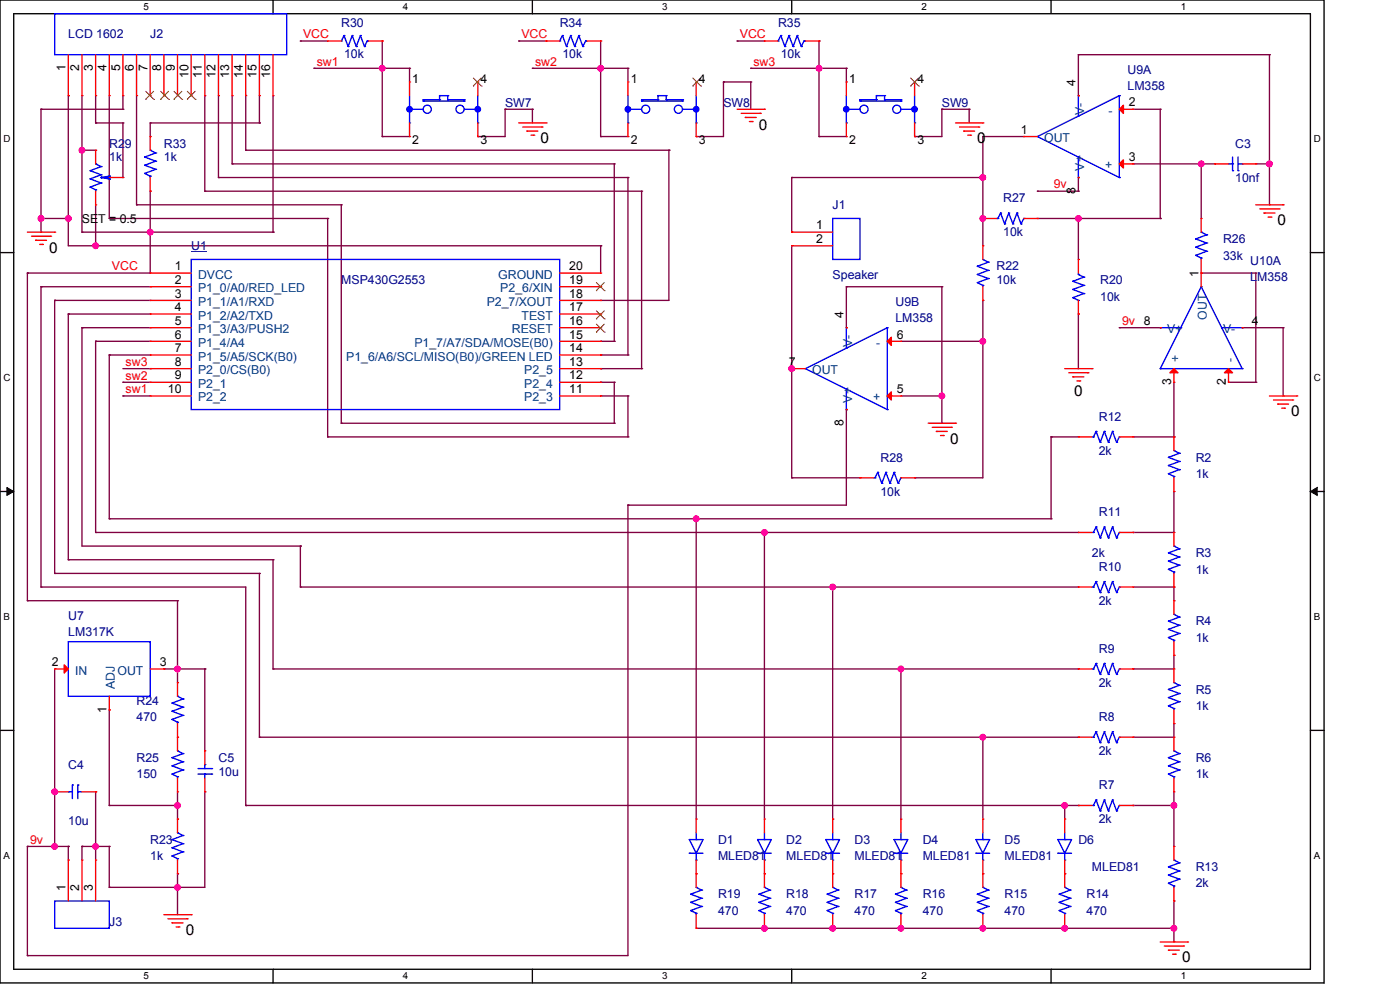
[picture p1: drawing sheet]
<svg xmlns="http://www.w3.org/2000/svg" width="297mm" height="210mm" viewBox="0 0 297 210" stroke-linecap="round" stroke-linejoin="round" font-family="sans-serif">
<path d="M0 0h280.9v208.5h-280.9zM2.9 2.9h275.1v202.7h-275.1z" fill="none" stroke="#000" stroke-width=".29"/>
<g fill="#fff">
<path d="M30.4 .3h1.2v2.3h-1.2z"/>
<path d="M30.4 205.9h1.2v2.3h-1.2z"/>
</g>
<path d="M57.9 0v2.9M57.9 205.6v2.9" fill="none" stroke="#000" stroke-width=".29"/>
<g fill="#fff">
<path d="M85.4 .3h1.2v2.3h-1.2z"/>
<path d="M85.4 205.9h1.2v2.3h-1.2z"/>
</g>
<path d="M112.9 0v2.9M112.9 205.6v2.9" fill="none" stroke="#000" stroke-width=".29"/>
<g fill="#fff">
<path d="M140.4 .3h1.2v2.3h-1.2z"/>
<path d="M140.4 205.9h1.2v2.3h-1.2z"/>
</g>
<path d="M168 0v2.9M168 205.6v2.9" fill="none" stroke="#000" stroke-width=".29"/>
<g fill="#fff">
<path d="M195.5 .3h1.1v2.3h-1.1z"/>
<path d="M195.5 205.9h1.1v2.3h-1.1z"/>
</g>
<path d="M223 0v2.9M223 205.6v2.9" fill="none" stroke="#000" stroke-width=".29"/>
<g fill="#fff">
<path d="M250.5 .3h1.1v2.3h-1.1z"/>
<path d="M250.5 205.9h1.1v2.3h-1.1z"/>
<path d="M.7 28.2h1.5v2.4h-1.5z"/>
<path d="M278.7 28.2h1.5v2.4h-1.5z"/>
<path d="M.7 78.9h1.5v2.3h-1.5z"/>
<path d="M278.7 78.9h1.5v2.3h-1.5z"/>
</g>
<path d="M0 53.6h2.9M278 53.6h2.9" fill="none" stroke="#000" stroke-width=".29"/>
<g fill="#fff">
<path d="M.7 129.6h1.4v2.3h-1.4z"/>
<path d="M278.7 129.6h1.4v2.3h-1.4z"/>
</g>
<path d="M0 104.3h2.9M278 104.3h2.9" fill="none" stroke="#000" stroke-width=".29"/>
<path d="M1.5 103.4l1.4 .9-1.4 .8zM278 104.3l1.4-.9v1.7z" fill="#000" stroke="#000" stroke-width=".21"/>
<g fill="#fff">
<path d="M.7 180.3h1.4v2.3h-1.4z"/>
<path d="M278.7 180.3h1.4v2.3h-1.4z"/>
</g>
<path d="M0 154.9h2.9M278 154.9h2.9" fill="none" stroke="#000" stroke-width=".29"/>
<g fill="none" stroke="#800040" stroke-width=".29">
<path d="M63.7 8.7h.1M63.7 8.7h5.8M66.6 14.5h.1M66.6 14.5h20.3M81.1 14.5h.1M81.1 8.7h.1M81.1 8.7v20.3M86.9 14.5h.1M86.9 14.5v2.9M110 8.7h.1M110 8.7h5.8M112.9 14.5h.1"/>
<path d="M112.9 14.5h20.3M127.4 14.5h.1M127.4 8.7h.1M127.4 8.7v20.3M133.2 14.5h.1M133.2 14.5v2.9M153.5 17.4h.1M153.5 17.4v11.6h-5.8M153.5 17.4h5.8M156.4 8.7h.1M156.4 8.7h5.8M159.3 17.4h.1"/>
<path d="M159.3 14.5h.1M159.3 14.5h20.2M159.3 17.4v5.8M173.7 14.5h.1M173.7 8.7h.1M173.7 8.7v20.3M179.5 14.5h.1M179.5 14.5v2.9M228.8 11.6h.1M228.8 11.6v8.7M228.8 11.6h40.5M269.3 11.6h.1"/>
<path d="M269.3 11.6v31.8M8.7 23.2h.1M8.7 23.2h17.4M8.7 23.2v26M14.5 20.3h.1M14.5 20.3v31.8h112.9M17.4 31.9h.1M17.4 20.3v28.9M17.4 31.9h2.9M20.3 26.1h.1M20.3 20.3v5.8M20.3 26.1h5.8"/>
<path d="M23.2 20.3v26M26.1 26.1h.1M26.1 23.2h.1M26.1 20.3v2.9M26.1 26.1v11.6M29 20.3v23.1M31.9 26.1h.1M31.9 26.1v2.9M31.9 26.1h23.1M43.4 20.3v20.3M46.3 37.7h.1M46.3 20.3v17.4"/>
<path d="M46.3 37.7h86.9M49.2 34.8h.1M49.2 34.8h81.1M49.2 20.3v14.5M52.1 31.9h.1M52.1 20.3v11.6M52.1 31.9h89.8M55 26.1h.1M55 20.3v5.8M57.9 20.3v28.9M81.1 29h.1M81.1 29h5.8"/>
<path d="M101.4 29h.1M107.2 23.2h.1M107.2 23.2v5.8h-5.8M107.2 23.2h5.7M112.9 23.2h.1M112.9 23.2v2.9M127.4 29h.1M127.4 29h5.8M130.3 34.8h.1M130.3 34.8v37.6M133.2 37.7h.1M133.2 37.7v37.6"/>
<path d="M141.9 31.9h.1M141.9 31.9v31.8h-14.5M147.7 29h.1M168 37.7h.1M168 37.7v11.5M168 37.7h40.5M173.7 29h.1M173.7 29h5.8M194 29h.1M199.8 23.2h.1M199.8 23.2v5.8h-5.8M199.8 23.2h5.8"/>
<path d="M205.6 23.2h.1M205.6 23.2v2.9M208.5 37.7h.1M208.5 29h.1M208.5 29v23.1M208.5 29h8.7M228.8 37.7v2.9M240.3 34.8h.1M240.3 34.8h17.4M240.3 23.2h5.8M246.1 23.2h.1M246.1 23.2v23.1"/>
<path d="M254.8 34.8h.1M254.8 34.8v11.5M257.7 34.8h.1M266.4 34.8h2.9M269.3 34.8h.1M5.8 57.9h.1M5.8 57.9v69.5M8.7 46.3h.1M8.7 49.2h.1M8.7 46.3h5.8M14.5 46.3h.1M17.4 49.2h.1"/>
<path d="M17.4 49.2h40.5M20.3 52.1h.1M20.3 43.4v8.7M23.2 46.3h.1M23.2 46.3h46.3M29 43.4h.1M29 43.4h43.4M31.9 49.2h.1M31.9 40.6h.1M31.9 40.6v17.3h-26.1M43.4 40.6h.1M43.4 40.6h92.7"/>
<path d="M57.9 49.2h.1M69.5 46.3h.1M69.5 46.3v46.4M72.4 43.4h.1M72.4 43.4v46.4M127.4 52.1h.1M127.4 52.1v5.8M136.1 40.6h.1M136.1 40.6v37.6M168 52.1h.1M168 49.2h.1M168 52.1v49.3"/>
<path d="M208.5 46.3h.1M220.1 40.6h.1M220.1 46.3h26M220.1 40.6h8.7M228.8 46.3h.1M228.8 40.6h.1M228.8 46.3v8.7M246.1 46.3h.1M254.8 57.9h.1M254.8 57.9h11.6M266.4 57.9h.1M266.4 57.9v23.2"/>
<path d="M269.3 43.4h.1M8.7 60.8h.1M8.7 60.8v63.7M8.7 60.8h23.2M11.6 63.7h.1M11.6 63.7v57.9M11.6 63.7h20.3M14.5 66.6h.1M14.5 66.6v52.1M14.5 66.6h17.4M17.4 69.5h.1M17.4 69.5v46.3h46.3"/>
<path d="M17.4 69.5h14.5M20.3 72.4h.1M20.3 72.4h11.6M20.3 72.4v40.5M23.2 75.3h.1M23.2 75.3v34.7M23.2 75.3h8.7M26.1 78.2h5.8M31.9 78.2h.1M127.4 78.2h.1M127.4 75.3h.1M127.4 72.4h.1"/>
<path d="M127.4 63.7h.1M127.4 72.4h2.9M127.4 75.3h5.8M127.4 78.2h8.7M130.3 72.4h.1M133.2 75.3h.1M136.1 78.2h.1M168 78.2h.1M179.5 60.8h.1M179.5 60.8h20.3M179.5 60.8v8.7M191.1 72.4h17.4"/>
<path d="M199.8 60.8h.1M199.8 60.8v29M208.5 63.7h.1M208.5 72.4h.1M208.5 63.7v37.7h-14.5M228.8 66.6h.1M228.8 66.6v11.6M237.5 69.5h.1M237.5 69.5h8.6M263.5 69.5h8.7M272.2 69.5h.1M272.2 69.5v14.5"/>
<path d="M26.1 81.1h.1M26.1 84h.1M26.1 81.1h5.8M26.1 84h5.8M69.5 92.7h.1M69.5 92.7h63.7M72.4 89.8h.1M72.4 89.8h57.9M127.4 81.1h.1M127.4 84h.1M127.4 81.1h2.9M127.4 84h5.8"/>
<path d="M130.3 89.8h.1M130.3 81.1h.1M130.3 81.1v8.7M133.2 92.7h.1M133.2 84h.1M133.2 84v8.7M179.5 86.9h.1M179.5 86.9v20.3h-46.3M191.1 84h8.7M199.8 84h.1M199.8 89.8h.1M223 92.7h.1"/>
<path d="M223 92.7h5.8M223 92.7v17.3M240.3 92.7h8.7M249 92.7h.1M249 81.1v11.6M260.6 81.1h5.8M266.4 81.1h.1M272.2 84h.1M14.5 118.7h.1M14.5 118.7h43.4M20.3 112.9h.1M20.3 112.9h208.5"/>
<path d="M23.2 110h.1M23.2 110h199.8M57.9 118.7h.1M57.9 118.7v23.2M63.7 115.8h.1M63.7 115.8v8.7M133.2 107.2h.1M133.2 107.2v95.5h-127.4M147.7 110h.1M147.7 110v63.7M162.2 112.9h.1M162.2 112.9v60.8"/>
<path d="M168 101.4h.1M168 101.4h14.4M194 101.4h.1M223 110h.1M240.3 112.9h.1M249 104.3h.1M249 104.3v8.6h-8.7M5.8 127.4h.1M5.8 127.4h31.9M8.7 124.5h.1M8.7 124.5h43.4v46.4M11.6 121.6h.1"/>
<path d="M11.6 121.6h43.4M37.7 127.4h.1M37.7 127.4v17.4M55 121.6h.1M55 121.6v34.8M63.7 124.5h.1M63.7 124.5h165.1M176.6 124.5h.1M176.6 124.5v49.2M240.3 124.5h8.7M249 139h.1M249 124.5h.1"/>
<path d="M249 127.4h.1M249 124.5v2.9M249 139v2.9h-8.7M11.6 141.9v37.6M23.2 150.6h.1M23.2 150.6v20.3M34.8 141.9h.1M34.8 141.9h8.6M37.7 141.9h.1M43.4 141.9h.1M43.4 141.9v17.4M55 156.4h.1"/>
<path d="M55 156.4h173.8M57.9 141.9h.1M57.9 141.9h170.9M191.1 141.9h.1M191.1 141.9v31.8M208.5 156.4h.1M208.5 156.4v17.3M228.8 156.4h.1M228.8 141.9h.1M240.3 141.9h.1M240.3 156.4h.1M249 153.5h.1"/>
<path d="M249 153.5v2.9h-8.7M5.8 179.5h.1M5.8 179.5v23.2M5.8 179.5h8.7M11.6 168h.1M11.6 179.5h.1M14.5 179.5h.1M14.5 179.5v2.9M17.4 179.5h.1M17.4 179.5v2.9M17.4 179.5h5.8M20.3 179.5h.1"/>
<path d="M20.3 168h.1M20.3 168v14.4M23.2 170.9h.1M23.2 179.5h.1M23.2 170.9h14.5M23.2 179.5v8.7M37.7 170.9h.1M37.7 173.7h.1M37.7 168v5.7M43.4 168h.1M43.4 168v20.2h-20.2M52.1 170.9h.1"/>
<path d="M52.1 170.9h176.7M176.6 173.7h.1M225.9 170.9h.1M225.9 170.9v2.8M228.8 170.9h.1M240.3 170.9h.1M240.3 170.9h8.7M249 170.9h.1M249 168v11.5M23.2 188.2h.1M37.7 188.2h.1M37.7 185.3h.1"/>
<path d="M37.7 185.3v8.7M147.7 196.9h101.3M162.2 196.9h.1M176.6 196.9h.1M191.1 196.9h.1M208.5 196.9h.1M225.9 196.9h.1M249 191.1h.1M249 196.9h.1M249 199.8h.1M249 191.1v8.7M5.8 202.7h.1"/>
</g>
<g fill="#f0f" stroke="#f0f" stroke-width=".29">
<circle cx="249" cy="170.9" r=".58"/>
<circle cx="191.1" cy="141.9" r=".58"/>
<circle cx="162.2" cy="112.9" r=".58"/>
<circle cx="254.8" cy="34.8" r=".57"/>
<circle cx="269.3" cy="34.8" r=".57"/>
<circle cx="208.5" cy="72.4" r=".57"/>
<circle cx="168" cy="78.2" r=".57"/>
<circle cx="37.7" cy="141.9" r=".58"/>
<circle cx="11.6" cy="168" r=".58"/>
<circle cx="147.7" cy="110" r=".58"/>
<circle cx="208.5" cy="156.4" r=".57"/>
<circle cx="199.8" cy="84" r=".58"/>
<circle cx="31.9" cy="49.2" r=".57"/>
<circle cx="14.5" cy="46.3" r=".57"/>
<circle cx="17.4" cy="31.9" r=".58"/>
<circle cx="20.3" cy="52.1" r=".57"/>
<circle cx="8.7" cy="46.3" r=".58"/>
<circle cx="228.8" cy="46.3" r=".58"/>
<circle cx="162.2" cy="196.9" r=".58"/>
<circle cx="176.6" cy="196.9" r=".58"/>
<circle cx="191.1" cy="196.9" r=".58"/>
<circle cx="208.5" cy="196.9" r=".57"/>
<circle cx="225.9" cy="196.9" r=".58"/>
<circle cx="249" cy="196.9" r=".58"/>
<circle cx="176.6" cy="124.5" r=".58"/>
<circle cx="37.7" cy="170.9" r=".58"/>
<circle cx="37.7" cy="188.2" r=".57"/>
<circle cx="81.1" cy="14.5" r=".57"/>
<circle cx="127.4" cy="14.5" r=".57"/>
<circle cx="208.5" cy="37.7" r=".57"/>
<circle cx="208.5" cy="46.3" r=".57"/>
<circle cx="173.7" cy="14.5" r=".57"/>
<circle cx="20.3" cy="179.5" r=".57"/>
<circle cx="225.9" cy="170.9" r=".58"/>
<circle cx="11.6" cy="179.5" r=".57"/>
</g>
<g fill="none" stroke="#f00" stroke-width=".29">
<path d="M14.5 11.6v8.7M17.4 11.6v8.7M20.3 11.6v8.7M23.2 11.6v8.7M26.1 11.6v8.7M29 11.6v8.7M31.9 11.6v8.7M34.8 11.6v8.7M37.7 11.6v8.7M40.6 11.6v8.7M43.4 11.6v8.7M46.3 11.6v8.7"/>
<path d="M49.2 11.6v8.7M52.1 11.6v8.7M55 11.6v8.7M57.9 11.6v8.7M69.5 8.7h.1M69.5 8.7h2.9M78.2 8.7h2.9M81.1 8.7h.1M86.9 17.4h.1M86.9 17.4v2.9M101.4 17.4h.1M101.4 17.4v2.9"/>
<path d="M115.8 8.7h.1M115.8 8.7h2.9M124.5 8.7h2.9M127.4 8.7h.1M133.2 17.4h.1M133.2 17.4v2.9M147.7 17.4h.1M147.7 17.4v2.9M162.2 8.7h.1M162.2 8.7h2.9M170.9 8.7h2.8M173.7 8.7h.1"/>
<path d="M179.5 17.4h.1M179.5 17.4v2.9M194 17.4h.1M194 17.4v2.9M14.5 20.3h.1M17.4 20.3h.1M20.3 31.9h.1M20.3 20.3h.1M20.3 31.9v2.9M23.2 20.3h.1M23.2 37.7h2.9M26.1 37.7h.1"/>
<path d="M26.1 20.3h.1M29 20.3h.1M31.9 29h.1M31.9 20.3h.1M31.9 29v2.9M31.9 37.7v2.9M34.8 20.3h.1M37.7 20.3h.1M40.6 20.3h.1M43.4 20.3h.1M46.3 20.3h.1M49.2 20.3h.1"/>
<path d="M52.1 20.3h.1M55 20.3h.1M57.9 20.3h.1M86.9 29h.1M86.9 26.1v2.9M101.4 29h.1M101.4 26.1v2.9M110 26.1h5.8M110.9 26.9h4.1M111.8 27.8h.1M111.8 27.8h2.3M112.6 28.7h.6"/>
<path d="M113.2 28.7h.1M115 26.9h.1M115.8 26.1h.1M133.2 29h.1M133.2 26.1v2.9M147.7 29h.1M147.7 26.1v2.9M156.4 23.2h5.8M157.2 24h4.1M158.1 24.9h.1M158.1 24.9h2.3M159 25.8h.6"/>
<path d="M159.6 25.8h.1M161.3 24h.1M162.2 23.2h.1M179.5 29h.1M179.5 26.1v2.9M194 29h.1M194 26.1v2.9M202.7 26.1h5.8M203.6 26.9h4M204.4 27.8h.1M204.4 27.8h2.4M205.3 28.7h.6"/>
<path d="M205.9 28.7h.1M207.6 26.9h.1M208.5 26.1h.1M217.2 29h.1M217.2 29h2.9M228.8 37.7h.1M228.8 20.3h.1M237.5 23.2h2.8M237.5 34.8h2.8M240.3 34.8h.1M240.3 23.2h.1M257.7 34.8h.1"/>
<path d="M257.7 34.8h2.9M263.5 34.8h2.9M266.4 34.8h.1M5.8 49.2h5.8M6.7 50.1h4M7.5 51h.1M7.5 51h2.4M8.4 51.8h.6M9 51.8h.1M10.7 50.1h.1M11.6 49.2h.1M20.3 43.4h.1"/>
<path d="M20.3 40.6v2.8M31.9 40.6h.1M31.9 57.9h.1M31.9 57.9h8.7M118.7 57.9h8.7M127.4 57.9h.1M168 49.2h.1M168 52.1h.1M168 49.2h8.6M168 52.1h8.6M208.5 52.1h.1M208.5 46.3h.1"/>
<path d="M208.5 52.1v2.9M208.5 46.3h2.9M217.2 46.3h2.9M220.1 46.3h.1M228.8 55h.1M228.8 55v2.9M254.8 57.9h.1M254.8 46.3h.1M254.8 46.3v2.9M254.8 55v5.8M266.4 43.4h5.8M267.3 44.3h4"/>
<path d="M268.1 45.2h.1M268.1 45.2h2.4M269 46.1h.6M269.6 46.1h.1M271.3 44.3h.1M272.2 43.4h.1M31.9 60.8h.1M31.9 63.7h.1M31.9 66.6h.1M31.9 69.5h.1M31.9 72.4h.1M31.9 75.3h.1"/>
<path d="M31.9 78.2h.1M31.9 78.2h8.7M31.9 60.8h8.7M31.9 63.7h8.7M31.9 66.6h8.7M31.9 69.5h8.7M31.9 72.4h8.7M31.9 75.3h8.7M118.7 78.2h8.7M118.7 60.8h8.7M118.7 63.7h8.7M118.7 66.6h8.7"/>
<path d="M118.7 69.5h8.7M118.7 72.4h8.7M118.7 75.3h8.7M127.4 78.2h.1M127.4 75.3h.1M127.4 72.4h.1M127.4 69.5h.1M127.4 66.6h.1M127.4 63.7h.1M127.4 60.8h.1M168 78.2h.1M168 78.2h2.9"/>
<path d="M179.5 69.5h.1M188.2 72.4h2.9M191.1 72.4h.1M208.5 63.7h.1M208.5 60.8v2.9M225.9 78.2h5.8M226.7 79.1h4.1M227.6 79.9h.1M227.6 79.9h2.3M228.8 66.6h.1M228.8 63.7v2.9M230.8 79.1h.1"/>
<path d="M231.7 78.2h.1M246.1 69.5h.1M249 78.2v2.9M260.6 78.2v2.9M263.5 69.5h.1M31.9 81.1h.1M31.9 84h.1M31.9 84h8.7M31.9 81.1h8.7M118.7 84h8.7M118.7 81.1h8.7M127.4 84h.1"/>
<path d="M127.4 81.1h.1M179.5 86.9h.1M188.2 84h2.9M191.1 84h.1M196.9 89.8h5.8M197.8 90.6h4M198.6 91.5h.1M198.6 91.5h2.4M199.5 92.4h.6M200.1 92.4h.1M201.8 90.6h.1M202.7 89.8h.1"/>
<path d="M228.5 80.8h.6M228.8 92.7h.1M228.8 92.7h2.9M229.1 80.8h.1M237.5 92.7h2.8M240.3 92.7h.1M249 81.1h.1M249 92.7h.1M249 92.7v2.9M260.6 81.1h.1M269.3 84h5.8M270.2 84.9h4"/>
<path d="M271 85.7h.1M271 85.7h2.4M271.9 86.6h.6M272.5 86.6h.1M274.2 84.9h.1M275.1 84h.1M182.4 101.4h.1M182.4 101.4h2.9M191.1 101.4h2.9M194 101.4h.1M228.8 112.9h.1M228.8 112.9h2.9"/>
<path d="M237.5 112.9h2.8M240.3 112.9h.1M249 104.3h.1M249 112.9h.1M249 101.4v2.9M249 112.9v2.9M228.8 124.5h.1M228.8 124.5h2.9M237.5 124.5h2.8M240.3 124.5h.1M249 127.4h.1M249 139h.1"/>
<path d="M249 124.5h.1M249 121.6v2.9M249 127.4v2.9M249 136.1v2.9M11.6 141.9h.1M11.6 141.9h2.9M23.2 150.6h.1M23.2 147.7v2.9M31.9 141.9h2.9M34.8 141.9h.1M37.7 144.8h.1M37.7 156.4h.1"/>
<path d="M37.7 144.8v2.9M37.7 153.5v5.8M43.4 159.3h.1M43.4 159.3v2.9M228.8 156.4h.1M228.8 141.9h.1M228.8 156.4h2.9M228.8 141.9h2.9M237.5 156.4h2.8M237.5 141.9h2.8M240.3 156.4h.1M240.3 141.9h.1"/>
<path d="M249 141.9h.1M249 153.5h.1M249 156.4h.1M249 141.9v2.9M249 150.6v2.9M249 156.4v2.9M11.6 168h.1M11.6 168h2.9M17.4 168h2.9M20.3 168h.1M37.7 173.7h.1M37.7 168h.1"/>
<path d="M37.7 165.1v2.9M37.7 173.7v2.9M43.4 168h.1M43.4 165.1v2.9M147.7 173.7h.1M147.7 173.7v2.9M162.2 173.7h.1M162.2 173.7v2.9M176.6 173.7h.1M176.6 173.7v2.9M191.1 173.7h.1M191.1 173.7v2.9"/>
<path d="M208.5 173.7h.1M208.5 173.7v2.9M225.9 173.7h.1M225.9 173.7v2.9M228.8 170.9h.1M228.8 170.9h2.9M237.5 170.9h2.8M240.3 170.9h.1M249 179.5h.1M249 168h.1M249 165.1v2.9M249 179.5v2.9"/>
<path d="M14.5 182.4h.1M14.5 182.4v8.7M17.4 182.4h.1M17.4 182.4v8.7M20.3 182.4h.1M20.3 182.4v8.7M34.8 194h5.8M35.6 194.9h4.1M36.5 195.8h.1M36.5 195.8h2.3M37.4 196.6h.6M37.7 185.3h.1"/>
<path d="M37.7 182.4v2.9M38 196.6h.1M39.7 194.9h.1M40.6 194h.1M147.7 185.3h.1M147.7 196.9h.1M147.7 182.4v5.8M147.7 194v2.9M162.2 185.3h.1M162.2 196.9h.1M162.2 182.4v5.8M162.2 194v2.9"/>
<path d="M176.6 185.3h.1M176.6 196.9h.1M176.6 182.4v5.8M176.6 194v2.9M191.1 185.3h.1M191.1 196.9h.1M191.1 182.4v5.8M191.1 194v2.9M208.5 185.3h.1M208.5 196.9h.1M208.5 182.4v5.8M208.5 194v2.9"/>
<path d="M225.9 185.3h.1M225.9 196.9h.1M225.9 182.4v5.8M225.9 194v2.9M246.1 199.8h5.8M249 191.1h.1M249 188.2v2.9M251.9 199.8h.1M247 200.7h4.1M247.9 201.5h.1M247.9 201.5h2.3M248.8 202.4h.5"/>
<path d="M249.3 202.4h.1M251.1 200.7h.1"/>
</g>
<g fill="none" stroke="#00f" stroke-width=".29">
<path d="M11.6 2.9h49.2v8.7h-49.2zM72.4 8.7h.1M73 7.5h.1M73 7.5l.9 2.4M73 7.5l-.6 1.2M73.9 9.9h.1M74.7 7.5h.1M74.7 7.5l.9 2.4M74.7 7.5l-.8 2.4M75.6 9.9h.1M76.5 7.5h.1M76.5 7.5l.8 2.4"/>
<path d="M76.5 7.5l-.9 2.4M77.3 9.9h.1M77.9 8.7h.1M77.9 8.7h.3M77.9 8.7l-.6 1.2M118.7 8.7h.1M119.3 7.5h.1M119.3 7.5l.9 2.4M119.3 7.5l-.6 1.2M120.2 9.9h.1M121.1 7.5h.1M121.1 7.5l.8 2.4"/>
<path d="M121.1 7.5l-.9 2.4M121.9 9.9h.1M122.8 7.5h.1M122.8 7.5l.9 2.4M122.8 7.5l-.9 2.4M123.7 9.9h.1M124.2 8.7h.1M124.2 8.7h.3M124.2 8.7l-.5 1.2M165.1 8.7h.1M165.6 7.5h.1M165.6 7.5l.9 2.4"/>
<path d="M165.6 7.5l-.5 1.2M166.5 9.9h.1M167.4 7.5h.1M167.4 7.5l.9 2.4M167.4 7.5l-.9 2.4M168.3 9.9h.1M169.1 7.5h.1M169.1 7.5l.9 2.4M169.1 7.5l-.8 2.4M170 9.9h.1M170.6 8.7h.1M170.6 8.7l-.6 1.2"/>
<path d="M170.6 8.7h.3M19.1 36.2h.1M19.1 38h.1M19.1 39.7h.1M19.1 36.2l2.3 .9M19.1 38l2.3 .8M19.1 39.7l1.2 .6M20.3 34.8h.1M20.3 34.8l1.1 .5M21.4 38.8h.1M21.4 37.1h.1M21.4 35.3h.1"/>
<path d="M21.4 37.7h.1M21.4 38.8l-2.3 .9M21.4 37.1l-2.3 .9M21.4 35.3l-2.3 .9M21.4 37.7l1.8 .3M21.4 37.7h1.8M23.2 38h.1M23.2 37.4h.1M23.2 37.4l-1.8 .3M23.2 37.4v.6M30.7 36.8h.1M30.7 35.1h.1"/>
<path d="M30.7 33.3h.1M30.7 36.8l1.2 .6M30.7 35.1l2.3 .8M30.7 33.3l2.3 .9M31.9 31.9h.1M31.9 37.4h.1M31.9 31.9l1.1 .5M31.9 37.4v.3M33 35.9h.1M33 34.2h.1M33 32.4h.1M33 35.9l-2.3 .9"/>
<path d="M33 34.2l-2.3 .9M33 32.4l-2.3 .9M86.9 23.2h.1M86.9 26.1h.1M86.9 23.2h2.9M86.9 20.3v5.8M89.8 21.2h.1M89.8 21.4h.1M89.8 21.4h8.7M89.8 21.2h3.4M89.8 21.2v.2M93.2 20.3h.1"/>
<path d="M93.2 21.2h.1M93.2 20.3h1.8M93.2 20.3v.9M95 21.2h.1M95 20.3h.1M95 21.2h3.5M95 20.3v.9M98.5 21.4h.1M98.5 21.2h.1M98.5 23.2h2.9M98.5 21.2v.2M101.4 23.2h.1"/>
<path d="M101.4 26.1h.1M101.4 20.3v5.8M133.2 23.2h.1M133.2 26.1h.1M133.2 23.2h2.9M133.2 20.3v5.8M136.1 21.2h.1M136.1 21.4h.1M136.1 21.4h8.7M136.1 21.2h3.5M136.1 21.2v.2M139.6 20.3h.1"/>
<path d="M139.6 21.2h.1M139.6 20.3h1.7M139.6 20.3v.9M141.3 21.2h.1M141.3 20.3h.1M141.3 21.2h3.5M141.3 20.3v.9M144.8 21.4h.1M144.8 21.2h.1M144.8 23.2h2.9M144.8 21.2v.2M147.7 23.2h.1"/>
<path d="M147.7 26.1h.1M147.7 20.3v5.8M179.5 23.2h.1M179.5 26.1h.1M179.5 23.2h2.9M179.5 20.3v5.8M182.4 21.2h.1M182.4 21.4h.1M182.4 21.4h8.7M182.4 21.2h3.5M182.4 21.2v.2M185.9 20.3h.1"/>
<path d="M185.9 21.2h.1M185.9 20.3h1.8M185.9 20.3v.9M187.7 21.2h.1M187.7 20.3h.1M187.7 21.2h3.4M187.7 20.3v.9M191.1 21.4h.1M191.1 21.2h.1M191.1 21.2v.2M191.1 23.2h2.9M194 23.2h.1"/>
<path d="M194 26.1h.1M194 20.3v5.8M220.1 29h.1M220.1 29l17.4 8.7M228.8 33.3h.1M228.8 24.6h.1M228.8 37.7h.1M228.8 20.3h.1M228.8 20.3v4.3M228.8 33.3v4.4M237.5 37.7h.1M237.5 20.3h.1"/>
<path d="M237.5 20.3l-17.4 8.7M237.5 20.3v17.4M260.6 34.8h.9M261.5 36.2h.1M261.5 34.8h.1M261.5 33.3v2.9M262.6 36.2h.1M262.6 33.3v2.9M262.6 34.8h.9M263.5 34.8h.1M20.3 40.3h.1M20.3 40.3v.3"/>
<path d="M40.6 55h78.1v31.9h-78.1zM176.6 46.3h5.8v8.7h-5.8zM207.3 60h.1M207.3 58.2h.1M207.3 56.5h.1M207.3 60l1.2 .5M207.3 58.2l2.4 .9M207.3 56.5l2.4 .9M208.5 55h.1M208.5 55l1.2 .6M209.7 59.1h.1M209.7 57.4h.1"/>
<path d="M209.7 55.6h.1M209.7 59.1l-2.4 .9M209.7 57.4l-2.4 .8M209.7 55.6l-2.4 .9M211.4 46.3h.3M211.7 46.3h.1M212.3 45.2h.1M212.3 45.2l-.6 1.1M212.3 45.2l.8 2.3M213.1 47.5h.1M214 45.2h.1M214 45.2l-.9 2.3"/>
<path d="M214 45.2l.9 2.3M214.9 47.5h.1M215.7 45.2h.1M215.7 45.2l-.8 2.3M215.7 45.2l.9 2.3M216.6 47.5h.1M217.2 46.3h.1M217.2 46.3l-.6 1.2M227.6 59.7h.1M227.6 59.7l2.3 .8M228.8 58.2h.1M228.8 58.2l1.1 .6"/>
<path d="M228.8 57.9v.3M229.9 58.8h.1M229.9 58.8l-2.3 .9M253.7 54.2h.1M253.7 52.4h.1M253.7 50.7h.1M253.7 54.2l1.1 .5M253.7 52.4l2.3 .9M253.7 50.7l2.3 .9M254.8 49.2h.1M254.8 54.7h.1M254.8 49.2l1.2 .6"/>
<path d="M254.8 54.7v.3M256 53.3h.1M256 51.6h.1M256 49.8h.1M256 53.3l-2.3 .9M256 51.6l-2.3 .8M256 49.8l-2.3 .9M170.9 78.2h.1M170.9 78.2l17.3 8.7M179.5 73.9h.1M179.5 69.5h.1M179.5 69.5v4.4"/>
<path d="M188.2 69.5h.1M188.2 69.5l-17.3 8.7M188.2 69.5v17.4M208.5 60.5h.1M208.5 60.5v.3M227.6 61.4h.1M227.6 63.1h.1M227.6 61.4l2.3 .9M227.6 63.1l1.2 .6M228.8 63.7h.1M229.9 60.5h.1M229.9 62.3h.1"/>
<path d="M229.9 60.5l-2.3 .9M229.9 62.3l-2.3 .8M246.1 78.2h.1M246.1 69.5h.1M246.1 69.5h4.4M246.1 78.2h17.4M250.5 69.5h.1M254.8 60.8h.1M254.8 60.8l8.7 17.4M254.8 60.8l-8.7 17.4M259.2 69.5h.1M259.2 69.5h4.3"/>
<path d="M263.5 78.2h.1M263.5 69.5h.1M179.5 82.5h.1M179.5 86.9h.1M179.5 82.5v4.4M188.2 86.9h.1M231.7 92.7h.3M232 92.7h.1M232.5 91.5h.1M232.5 91.5l-.5 1.2M232.5 91.5l.9 2.3M233.4 93.8h.1"/>
<path d="M234.3 91.5h.1M234.3 91.5l-.9 2.3M234.3 91.5l.8 2.3M235.1 93.8h.1M236 91.5h.1M236 91.5l-.9 2.3M236 91.5l.9 2.3M236.9 93.8h.1M237.5 92.7h.1M237.5 92.7l-.6 1.1M247.9 98.8h.1M247.9 97h.1"/>
<path d="M247.9 98.8l2.3 .8M247.9 97l2.3 .9M249 95.6h.1M249 95.6l1.2 .5M250.2 99.6h.1M250.2 97.9h.1M250.2 96.1h.1M250.2 99.6l-2.3 .9M250.2 97.9l-2.3 .9M250.2 96.1l-2.3 .9M185.3 101.4h.3M185.6 101.4h.1"/>
<path d="M186.2 100.2h.1M186.2 100.2l-.6 1.2M186.2 100.2l.9 2.3M187.1 102.5h.1M187.9 100.2h.1M187.9 100.2l-.8 2.3M187.9 100.2l.9 2.3M188.8 102.5h.1M189.7 100.2h.1M189.7 100.2l-.9 2.3M189.7 100.2l.8 2.3M190.5 102.5h.1"/>
<path d="M191.1 101.4h.1M191.1 101.4l-.6 1.1M231.7 112.9h.3M232 112.9h.1M232.5 111.8h.1M232.5 111.8l-.5 1.1M232.5 111.8l.9 2.3M233.4 114.1h.1M234.3 111.8h.1M234.3 111.8l-.9 2.3M234.3 111.8l.8 2.3M235.1 114.1h.1"/>
<path d="M236 111.8h.1M236 111.8l-.9 2.3M236 111.8l.9 2.3M236.9 114.1h.1M237.5 112.9h.1M237.5 112.9l-.6 1.2M247.9 100.5h.1M247.9 119h.1M247.9 117.3h.1M247.9 100.5l1.1 .6M247.9 119l2.3 .9M247.9 117.3l2.3 .9"/>
<path d="M249 101.1h.1M249 115.8h.1M249 101.1v.3M249 115.8l1.2 .6M250.2 119.9h.1M250.2 118.2h.1M250.2 116.4h.1M250.2 119.9l-2.3 .9M250.2 118.2l-2.3 .8M250.2 116.4l-2.3 .9M14.5 136.1h17.4v11.6h-17.4zM231.7 124.5h.3"/>
<path d="M232 124.5h.1M232.5 123.4h.1M232.5 123.4l-.5 1.1M232.5 123.4l.9 2.3M233.4 125.7h.1M234.3 123.4h.1M234.3 123.4l-.9 2.3M234.3 123.4l.8 2.3M235.1 125.7h.1M236 123.4h.1M236 123.4l-.9 2.3M236 123.4l.9 2.3"/>
<path d="M236.9 125.7h.1M237.5 124.5h.1M237.5 124.5l-.6 1.2M247.9 135.2h.1M247.9 133.5h.1M247.9 131.8h.1M247.9 120.8h.1M247.9 135.2l1.1 .6M247.9 133.5l2.3 .9M247.9 131.8l2.3 .8M247.9 120.8l1.1 .5M249 130.3h.1"/>
<path d="M249 135.8h.1M249 121.3h.1M249 130.3l1.2 .6M249 121.3v.3M249 135.8v.3M250.2 134.4h.1M250.2 132.6h.1M250.2 130.9h.1M250.2 134.4l-2.3 .8M250.2 132.6l-2.3 .9M250.2 130.9l-2.3 .9M36.5 152.6h.1"/>
<path d="M36.5 150.9h.1M36.5 149.1h.1M36.5 152.6l1.2 .6M36.5 150.9l2.3 .8M36.5 149.1l2.3 .9M37.7 147.7h.1M37.7 153.2h.1M37.7 159.3h.1M37.7 153.2v.3M37.7 147.7l1.1 .6M37.7 159.3l1.1 .6M38.8 151.7h.1"/>
<path d="M38.8 150h.1M38.8 148.3h.1M38.8 159.9h.1M38.8 151.7l-2.3 .9M38.8 150l-2.3 .9M38.8 148.3l-2.3 .8M38.8 159.9l-2.3 .8M231.7 156.4h.3M231.7 141.9h.3M232 156.4h.1M232 141.9h.1M232.5 155.2h.1"/>
<path d="M232.5 140.7h.1M232.5 155.2l-.5 1.2M232.5 155.2l.9 2.3M232.5 140.7l-.5 1.2M232.5 140.7l.9 2.4M233.4 157.5h.1M233.4 143.1h.1M234.3 155.2h.1M234.3 140.7h.1M234.3 155.2l-.9 2.3M234.3 155.2l.8 2.3M234.3 140.7l-.9 2.4"/>
<path d="M234.3 140.7l.8 2.4M235.1 157.5h.1M235.1 143.1h.1M236 155.2h.1M236 140.7h.1M236 155.2l-.9 2.3M236 155.2l.9 2.3M236 140.7l-.9 2.4M236 140.7l.9 2.4M236.9 157.5h.1M236.9 143.1h.1M237.5 156.4h.1"/>
<path d="M237.5 141.9h.1M237.5 156.4l-.6 1.1M237.5 141.9l-.6 1.2M247.9 149.7h.1M247.9 148h.1M247.9 146.2h.1M247.9 149.7l1.1 .6M247.9 148l2.3 .8M247.9 146.2l2.3 .9M249 144.8h.1M249 150.3h.1M249 159.3h.1"/>
<path d="M249 150.3v.3M249 144.8l1.2 .6M249 159.3l1.2 .6M250.2 148.8h.1M250.2 147.1h.1M250.2 145.4h.1M250.2 159.9h.1M250.2 148.8l-2.3 .9M250.2 147.1l-2.3 .9M250.2 145.4l-2.3 .8M250.2 159.9l-2.3 .8M14.5 168h.1"/>
<path d="M14.5 168h.9M15.4 166.5h.1M15.4 166.5v2.9M16.5 166.5h.1M16.5 168h.1M16.5 166.5v2.9M16.5 168h.9M36.5 179.8h.1M36.5 178.1h.1M36.5 164.2h.1M36.5 162.5h.1M36.5 160.7h.1"/>
<path d="M36.5 179.8l2.3 .9M36.5 178.1l2.3 .9M36.5 164.2l1.2 .6M36.5 162.5l2.3 .8M36.5 160.7l2.3 .9M37.7 176.6h.1M37.7 164.8h.1M37.7 176.6l1.1 .6M37.7 164.8v.3M38.8 179h.1M38.8 177.2h.1M38.8 163.3h.1"/>
<path d="M38.8 161.6h.1M38.8 179l-2.3 .8M38.8 177.2l-2.3 .9M38.8 163.3l-2.3 .9M38.8 161.6l-2.3 .9M42 164.2h2.9M42 163h2.9M43.4 162.2h.1M43.4 164.2h.1M43.4 162.2v.8M43.4 164.2v.9M44.9 164.2h.1"/>
<path d="M44.9 163h.1M146.2 178.1h.1M146.2 178.1h2.9l-1.4 2.9zM147.7 178.1h.1M147.7 176.6v1.5M160.7 178.1h.1M160.7 178.1h2.9l-1.4 2.9zM162.2 178.1h.1M162.2 176.6v1.5M175.2 178.1h.1M175.2 178.1h2.9l-1.5 2.9zM176.6 178.1h.1"/>
<path d="M176.6 176.6v1.5M189.7 178.1h.1M189.7 178.1h2.9l-1.5 2.9zM191.1 178.1h.1M191.1 176.6v1.5M207.1 178.1h.1M207.1 178.1h2.8l-1.4 2.9zM208.5 178.1h.1M208.5 176.6v1.5M224.4 178.1h.1M224.4 178.1h2.9l-1.4 2.9zM225.9 178.1h.1"/>
<path d="M225.9 176.6v1.5M231.7 170.9h.3M232 170.9h.1M232.5 169.7h.1M232.5 169.7l-.5 1.2M232.5 169.7l.9 2.3M233.4 172h.1M234.3 169.7h.1M234.3 169.7l-.9 2.3M234.3 169.7l.8 2.3M235.1 172h.1M236 169.7h.1"/>
<path d="M236 169.7l-.9 2.3M236 169.7l.9 2.3M236.9 172h.1M237.5 170.9h.1M237.5 170.9l-.6 1.1M247.9 164.2h.1M247.9 162.5h.1M247.9 160.7h.1M247.9 164.2l1.1 .6M247.9 162.5l2.3 .8M247.9 160.7l2.3 .9M249 164.8h.1"/>
<path d="M249 164.8v.3M250.2 163.3h.1M250.2 161.6h.1M250.2 163.3l-2.3 .9M250.2 161.6l-2.3 .9M11.6 191.1h11.6v5.8h-11.6zM36.5 181.6h.1M36.5 181.6l1.2 .5M37.7 182.1h.1M37.7 182.1v.3M38.8 180.7h.1M38.8 180.7l-2.3 .9"/>
<path d="M146.2 181h.1M146.2 181h2.9M146.5 193.2h.1M146.5 191.4h.1M146.5 189.7h.1M146.5 193.2l1.2 .5M146.5 191.4l2.3 .9M146.5 189.7l2.3 .8M147.7 188.2h.1M147.7 193.7h.1M147.7 182.4h.1M147.7 188.2l1.1 .6"/>
<path d="M147.7 181v1.4M147.7 193.7v.3M148.8 192.3h.1M148.8 190.5h.1M148.8 188.8h.1M148.8 192.3l-2.3 .9M148.8 190.5l-2.3 .9M148.8 188.8l-2.3 .9M160.7 181h.1M160.7 181h2.9M161 193.2h.1M161 191.4h.1"/>
<path d="M161 189.7h.1M161 193.2l1.2 .5M161 191.4l2.3 .9M161 189.7l2.3 .8M162.2 182.4h.1M162.2 188.2h.1M162.2 193.7h.1M162.2 181v1.4M162.2 193.7v.3M162.2 188.2l1.1 .6M163.3 192.3h.1M163.3 190.5h.1"/>
<path d="M163.3 188.8h.1M163.3 192.3l-2.3 .9M163.3 190.5l-2.3 .9M163.3 188.8l-2.3 .9M175.2 181h.1M175.2 181h2.9M175.5 193.2h.1M175.5 191.4h.1M175.5 189.7h.1M175.5 193.2l1.1 .5M175.5 191.4l2.3 .9M175.5 189.7l2.3 .8"/>
<path d="M176.6 182.4h.1M176.6 188.2h.1M176.6 193.7h.1M176.6 181v1.4M176.6 193.7v.3M176.6 188.2l1.2 .6M177.8 192.3h.1M177.8 190.5h.1M177.8 188.8h.1M177.8 192.3l-2.3 .9M177.8 190.5l-2.3 .9M177.8 188.8l-2.3 .9"/>
<path d="M189.7 181h.1M189.7 181h2.9M190 193.2h.1M190 191.4h.1M190 189.7h.1M190 193.2l1.1 .5M190 191.4l2.3 .9M190 189.7l2.3 .8M191.1 188.2h.1M191.1 193.7h.1M191.1 182.4h.1M191.1 181v1.4"/>
<path d="M191.1 193.7v.3M191.1 188.2l1.2 .6M192.3 192.3h.1M192.3 190.5h.1M192.3 188.8h.1M192.3 192.3l-2.3 .9M192.3 190.5l-2.3 .9M192.3 188.8l-2.3 .9M207.1 181h.1M207.1 181h2.8M207.3 193.2h.1M207.3 191.4h.1"/>
<path d="M207.3 189.7h.1M207.3 193.2l1.2 .5M207.3 191.4l2.4 .9M207.3 189.7l2.4 .8M208.5 182.4h.1M208.5 188.2h.1M208.5 193.7h.1M208.5 181v1.4M208.5 193.7v.3M208.5 188.2l1.2 .6M209.7 192.3h.1M209.7 190.5h.1"/>
<path d="M209.7 188.8h.1M209.7 192.3l-2.4 .9M209.7 190.5l-2.4 .9M209.7 188.8l-2.4 .9M224.4 181h.1M224.4 181h2.9M224.7 193.2h.1M224.7 191.4h.1M224.7 189.7h.1M224.7 193.2l1.2 .5M224.7 191.4l2.3 .9M224.7 189.7l2.3 .8"/>
<path d="M225.9 188.2h.1M225.9 193.7h.1M225.9 182.4h.1M225.9 188.2l1.1 .6M225.9 181v1.4M225.9 193.7v.3M227 192.3h.1M227 190.5h.1M227 188.8h.1M227 192.3l-2.3 .9M227 190.5l-2.3 .9M227 188.8l-2.3 .9"/>
<path d="M247.9 187.4h.1M247.9 185.6h.1M247.9 183.9h.1M247.9 187.4l1.1 .5M247.9 185.6l2.3 .9M247.9 183.9l2.3 .9M249 182.4h.1M249 187.9h.1M249 187.9v.3M249 182.4l1.2 .6M250.2 186.5h.1M250.2 184.8h.1"/>
<path d="M250.2 183h.1M250.2 186.5l-2.3 .9M250.2 184.8l-2.3 .8M250.2 183l-2.3 .9"/>
<circle cx="90.6" cy="23.2" r=".86"/>
<circle cx="97.6" cy="23.2" r=".86"/>
<circle cx="137" cy="23.2" r=".86"/>
<circle cx="143.9" cy="23.2" r=".86"/>
<circle cx="183.3" cy="23.2" r=".86"/>
<circle cx="190.3" cy="23.2" r=".86"/>
</g>
<g fill="#f00" stroke="#f00" stroke-width=".29">
<path d="M248.2 79.1l.8-.9 .9 .9z"/>
<path d="M259.7 79.1l.9-.9 .9 .9z"/>
<path d="M237.5 34.8l.8-.9v1.7z"/>
<path d="M237.5 23.2l.8-.9v1.7z"/>
<path d="M188.2 84l.9-.9v1.8z"/>
<path d="M188.2 72.4l.9-.9v1.8z"/>
<path d="M13.6 141l.9 .9-.9 .9z"/>
</g>
<path d="M40.6 53.4h3.3" fill="none" stroke="#000080" stroke-width=".21"/>
<g fill="none" stroke="#804000" stroke-width=".21">
<path d="M30.9 19.3l1.7 1.8M32.6 19.3l-1.7 1.8M34 19.3l1.8 1.8M35.8 19.3l-1.8 1.8M36.9 19.3l1.7 1.8M38.6 19.3l-1.7 1.8M39.7 19.3l1.8 1.8M41.5 19.3l-1.8 1.8M100.4 18.3h.1M100.4 16.5l1.7 1.8M102.1 18.3h.1M102.1 16.5l-1.7 1.8"/>
<path d="M146.9 18.3h.1M146.9 16.5l1.8 1.8M148.7 18.3h.1M148.7 16.5l-1.8 1.8M193.1 18.3h.1M193.1 16.5l1.8 1.8M194.9 18.3h.1M194.9 16.5l-1.8 1.8M30.9 21.1h.1M32.6 21.1h.1M34 21.1h.1M35.8 21.1h.1"/>
<path d="M36.9 21.1h.1M38.6 21.1h.1M39.7 21.1h.1M41.5 21.1h.1M126.5 59.9l1.7 1.8M128.2 59.9l-1.7 1.8M126.5 70.5h.1M126.5 67.7h.1M126.5 61.7h.1M126.5 68.7l1.7 1.8M126.5 65.9l1.7 1.8M128.2 70.5h.1"/>
<path d="M128.2 67.7h.1M128.2 61.7h.1M128.2 68.7l-1.7 1.8M128.2 65.9l-1.7 1.8"/>
</g>
<g fill="#00f" stroke="#00f" stroke-width=".29">
<circle cx="194" cy="23.2" r=".57"/>
<circle cx="179.5" cy="23.2" r=".57"/>
<circle cx="147.7" cy="23.2" r=".58"/>
<circle cx="133.2" cy="23.2" r=".58"/>
<circle cx="101.4" cy="23.2" r=".57"/>
<circle cx="86.9" cy="23.2" r=".57"/>
</g>
<g font-size="3.2">
<text x="161" y="27.5">0</text>
<text x="114.7" y="30.4">0</text>
<text x="207.3" y="30.4">0</text>
<text x="271" y="47.8">0</text>
<text x="10.4" y="53.6">0</text>
<text x="227.9" y="84">0</text>
<text x="273.9" y="88.3">0</text>
<text x="201.5" y="94.1">0</text>
<text x="39.4" y="198.3">0</text>
<text x="250.8" y="204.1">0</text>
</g>
<g font-size="2.6" fill="#000080">
<text x="72.4" y="5.8">R30</text>
<text x="118.7" y="5.8">R34</text>
<text x="165.1" y="5.8">R35</text>
<text x="14.5" y="8.1">LCD 1602</text>
<text x="31.9" y="8.1">J2</text>
<text x="73" y="12.2">10k</text>
<text x="119.3" y="12.2">10k</text>
<text x="165.6" y="12.2">10k</text>
<text x="239.2" y="15.7">U9A</text>
<text x="107.2" y="22.6">SW7</text>
<text x="153.5" y="22.6">SW8</text>
<text x="199.8" y="22.6">SW9</text>
<text x="239.2" y="19.1">LM358</text>
<text x="23.2" y="31.3">R29</text>
<text x="23.2" y="34.2">1k</text>
<text x="34.8" y="31.3">R33</text>
<text x="34.8" y="34.2">1k</text>
<text x="262.1" y="31.3">C3</text>
<text x="262.1" y="38.5">10nf</text>
<text x="176.6" y="44.3">J1</text>
<text x="212.8" y="42.9">R27</text>
<text x="40.6" y="53">U1</text>
<text x="212.8" y="50.1">10k</text>
<text x="259.5" y="51.6">R26</text>
<text x="176.6" y="59.1">Speaker</text>
<text x="211.4" y="57.4">R22</text>
<text x="259.5" y="55.1">33k</text>
<text x="265.2" y="56.2">U10A</text>
<text x="265.2" y="59.7">LM358</text>
<text x="72.4" y="60.3">MSP430G2553</text>
<text x="190" y="64.9">U9B</text>
<text x="211.4" y="60.3">10k</text>
<text x="233.4" y="60.3">R20</text>
<text x="233.4" y="63.7">10k</text>
<text x="190" y="68.4">LM358</text>
<text x="233.1" y="89.2">R12</text>
<text x="186.8" y="97.9">R28</text>
<text x="233.1" y="96.5">2k</text>
<text x="253.7" y="97.9">R2</text>
<text x="253.7" y="101.4">1k</text>
<text x="186.8" y="105.1">10k</text>
<text x="233.1" y="109.5">R11</text>
<text x="231.7" y="118.2">2k</text>
<text x="253.7" y="118.2">R3</text>
<text x="233.1" y="121.1">R10</text>
<text x="253.7" y="121.7">1k</text>
<text x="14.5" y="131.5">U7</text>
<text x="233.1" y="128.3">2k</text>
<text x="14.5" y="135">LM317K</text>
<text x="253.7" y="132.7">R4</text>
<text x="253.7" y="136.1">1k</text>
<text x="233.1" y="138.5">R9</text>
<text x="29" y="149.4">R24</text>
<text x="233.1" y="145.7">2k</text>
<text x="253.7" y="147.1">R5</text>
<text x="29" y="152.9">470</text>
<text x="233.1" y="152.9">R8</text>
<text x="253.7" y="150.6">1k</text>
<text x="29" y="161.6">R25</text>
<text x="46.3" y="161.6">C5</text>
<text x="233.1" y="160.2">2k</text>
<text x="253.7" y="161.6">R6</text>
<text x="14.5" y="163.1">C4</text>
<text x="29" y="165.1">150</text>
<text x="46.3" y="164.5">10u</text>
<text x="233.1" y="167.4">R7</text>
<text x="253.7" y="165.1">1k</text>
<text x="14.5" y="174.9">10u</text>
<text x="31.9" y="179">R23</text>
<text x="152.3" y="179">D1</text>
<text x="166.8" y="179">D2</text>
<text x="181.3" y="179">D3</text>
<text x="195.8" y="179">D4</text>
<text x="213.1" y="179">D5</text>
<text x="228.8" y="179">D6</text>
<text x="233.1" y="174.6">2k</text>
<text x="31.9" y="182.5">1k</text>
<text x="152.3" y="182.5">MLED81</text>
<text x="166.8" y="182.5">MLED81</text>
<text x="181.3" y="182.5">MLED81</text>
<text x="195.8" y="182.5">MLED81</text>
<text x="213.1" y="182.5">MLED81</text>
<text x="231.7" y="184.8">MLED81</text>
<text x="253.7" y="184.8">R13</text>
<text x="152.3" y="190.6">R19</text>
<text x="166.8" y="190.6">R18</text>
<text x="181.3" y="190.6">R17</text>
<text x="195.8" y="190.6">R16</text>
<text x="213.1" y="190.6">R15</text>
<text x="230.5" y="190.6">R14</text>
<text x="253.7" y="188.3">2k</text>
<text x="23.2" y="196.4">J3</text>
<text x="152.3" y="194">470</text>
<text x="166.8" y="194">470</text>
<text x="181.3" y="194">470</text>
<text x="195.8" y="194">470</text>
<text x="213.1" y="194">470</text>
<text x="230.5" y="194">470</text>
</g>
<g font-size="2.6" fill="#f00">
<text x="64.3" y="8.1">VCC</text>
<text x="110.6" y="8.1">VCC</text>
<text x="157" y="8.1">VCC</text>
<text x="67.2" y="13.9">sw1</text>
<text x="113.5" y="13.9">sw2</text>
<text x="159.8" y="13.9">sw3</text>
<text x="223.6" y="40">9v</text>
<text x="23.8" y="57.3">VCC</text>
<text x="238" y="68.9">9v</text>
<text x="26.7" y="77.6">sw3</text>
<text x="26.7" y="80.5">sw2</text>
<text x="26.7" y="83.4">sw1</text>
<text x="6.4" y="179">9v</text>
</g>
<g font-size="2.6">
<text x="13.9" y="15.1" transform="rotate(-90 13.9 15.1)">1</text>
<text x="16.8" y="15.1" transform="rotate(-90 16.8 15.1)">2</text>
<text x="19.7" y="15.1" transform="rotate(-90 19.7 15.1)">3</text>
<text x="22.6" y="15.1" transform="rotate(-90 22.6 15.1)">4</text>
<text x="25.5" y="15.1" transform="rotate(-90 25.5 15.1)">5</text>
<text x="28.4" y="15.1" transform="rotate(-90 28.4 15.1)">6</text>
<text x="31.3" y="15.1" transform="rotate(-90 31.3 15.1)">7</text>
<text x="34.2" y="15.1" transform="rotate(-90 34.2 15.1)">8</text>
<text x="37.1" y="15.1" transform="rotate(-90 37.1 15.1)">9</text>
<text x="40" y="16.5" transform="rotate(-90 40 16.5)">10</text>
<text x="42.9" y="16.5" transform="rotate(-90 42.9 16.5)">11</text>
<text x="45.7" y="16.5" transform="rotate(-90 45.7 16.5)">12</text>
<text x="48.7" y="16.5" transform="rotate(-90 48.7 16.5)">13</text>
<text x="51.5" y="16.5" transform="rotate(-90 51.5 16.5)">14</text>
<text x="54.4" y="16.5" transform="rotate(-90 54.4 16.5)">15</text>
<text x="57.3" y="16.5" transform="rotate(-90 57.3 16.5)">16</text>
<text x="87.5" y="17.7">1</text>
<text x="101.9" y="17.7">4</text>
<text x="133.8" y="17.7">1</text>
<text x="148.3" y="17.7">4</text>
<text x="180.1" y="17.7">1</text>
<text x="194.6" y="17.7">4</text>
<text x="228.2" y="18.3" transform="rotate(-90 228.2 18.3)">4</text>
<text x="239.5" y="22.6">2</text>
<text x="216.6" y="28.4">1</text>
<text x="87.5" y="30.4">2</text>
<text x="101.9" y="30.4">3</text>
<text x="133.8" y="30.4">2</text>
<text x="148.3" y="30.4">3</text>
<text x="180.1" y="30.4">2</text>
<text x="194.6" y="30.4">3</text>
<text x="239.5" y="34.2">3</text>
<text x="228.2" y="41.1" transform="rotate(-90 228.2 41.1)">8</text>
<text x="17.4" y="47.2">SET = 0.5</text>
<text x="173.2" y="48.7">1</text>
<text x="173.2" y="51.5">2</text>
<text x="37.1" y="57.3">1</text>
<text x="120.8" y="57.3">20</text>
<text x="254.2" y="58.8" transform="rotate(-90 254.2 58.8)">1</text>
<text x="37.1" y="60.2">2</text>
<text x="37.1" y="63.1">3</text>
<text x="120.8" y="63.1">18</text>
<text x="120.8" y="60.2">19</text>
<text x="37.1" y="66">4</text>
<text x="37.1" y="68.9">5</text>
<text x="37.1" y="71.8">6</text>
<text x="120.8" y="71.8">15</text>
<text x="120.8" y="68.9">16</text>
<text x="120.8" y="66">17</text>
<text x="179" y="67.5" transform="rotate(-90 179 67.5)">4</text>
<text x="190.3" y="71.8">6</text>
<text x="242.6" y="68.9">8</text>
<text x="265.5" y="68.9">4</text>
<text x="37.1" y="74.7">7</text>
<text x="37.1" y="77.6">8</text>
<text x="120.8" y="77.6">13</text>
<text x="120.8" y="74.7">14</text>
<text x="167.4" y="77.6">7</text>
<text x="35.6" y="83.4">10</text>
<text x="37.1" y="80.5">9</text>
<text x="120.8" y="83.4">11</text>
<text x="120.8" y="80.5">12</text>
<text x="190.3" y="83.4">5</text>
<text x="248.4" y="81.7" transform="rotate(-90 248.4 81.7)">3</text>
<text x="260" y="81.7" transform="rotate(-90 260 81.7)">2</text>
<text x="179" y="90.4" transform="rotate(-90 179 90.4)">8</text>
<text x="11" y="141.3">2</text>
<text x="33.9" y="141.3">3</text>
<text x="22.6" y="151.2" transform="rotate(-90 22.6 151.2)">1</text>
<text x="13.9" y="189.1" transform="rotate(-90 13.9 189.1)">1</text>
<text x="16.8" y="189.1" transform="rotate(-90 16.8 189.1)">2</text>
<text x="19.7" y="189.1" transform="rotate(-90 19.7 189.1)">3</text>
</g>
<g font-size="2.6" fill="#004080">
<text x="230" y="24.4" transform="rotate(-90 230 24.4)">V-</text>
<text x="235.1" y="24.4">-</text>
<text x="221.5" y="30.1">OUT</text>
<text x="234.5" y="35.9">+</text>
<text x="230" y="36.2" transform="rotate(-90 230 36.2)">V+</text>
<text x="42" y="59.1">DVCC</text>
<text x="105.7" y="59.1">GROUND</text>
<text x="42" y="62">P1_0/A0/RED_LED</text>
<text x="42" y="64.9">P1_1/A1/RXD</text>
<text x="103.2" y="64.9">P2_7/XOUT</text>
<text x="106.1" y="62">P2_6/XIN</text>
<text x="42" y="67.8">P1_2/A2/TXD</text>
<text x="42" y="70.7">P1_3/A3/PUSH2</text>
<text x="108.6" y="70.7">RESET</text>
<text x="110.6" y="67.8">TEST</text>
<text x="247.6" y="70.7">V+</text>
<text x="256" y="67.8" transform="rotate(-90 256 67.8)">OUT</text>
<text x="259.5" y="70.7">V-</text>
<text x="42" y="73.6">P1_4/A4</text>
<text x="42" y="76.5">P1_5/A5/SCK(B0)</text>
<text x="73.4" y="76.5">P1_6/A6/SCL/MISO(B0)/GREEN LED</text>
<text x="87.9" y="73.6">P1_7/A7/SDA/MOSE(B0)</text>
<text x="180.7" y="73.6" transform="rotate(-90 180.7 73.6)">V-</text>
<text x="185.9" y="73.6">-</text>
<text x="250.2" y="76.8" transform="rotate(-90 250.2 76.8)">+</text>
<text x="261.8" y="76.8" transform="rotate(-90 261.8 76.8)">-</text>
<text x="42" y="79.4">P2_0/CS(B0)</text>
<text x="42" y="82.3">P2_1</text>
<text x="111.2" y="82.3">P2_4</text>
<text x="111.2" y="79.4">P2_5</text>
<text x="172.3" y="79.4">OUT</text>
<text x="42" y="85.2">P2_2</text>
<text x="111.2" y="85.2">P2_3</text>
<text x="180.7" y="85.4" transform="rotate(-90 180.7 85.4)">V+</text>
<text x="185.2" y="85.2">+</text>
<text x="15.9" y="143.1">IN</text>
<text x="24.9" y="143.1">OUT</text>
<text x="24.4" y="146.2" transform="rotate(-90 24.4 146.2)">ADJ</text>
</g>
<g font-size="2.1">
<text x="30.4" y="2.2">5</text>
<text x="85.4" y="2.2">4</text>
<text x="140.4" y="2.2">3</text>
<text x="195.5" y="2.2">2</text>
<text x="250.5" y="2.2">1</text>
<text x=".7" y="30.1">D</text>
<text x="278.7" y="30.1">D</text>
<text x=".7" y="80.8">C</text>
<text x="278.7" y="80.8">C</text>
<text x=".7" y="131.5">B</text>
<text x="278.7" y="131.5">B</text>
<text x=".7" y="182.1">A</text>
<text x="278.7" y="182.1">A</text>
<text x="30.4" y="207.8">5</text>
<text x="85.4" y="207.8">4</text>
<text x="140.4" y="207.8">3</text>
<text x="195.5" y="207.8">2</text>
<text x="250.5" y="207.8">1</text>
</g>
</svg>
